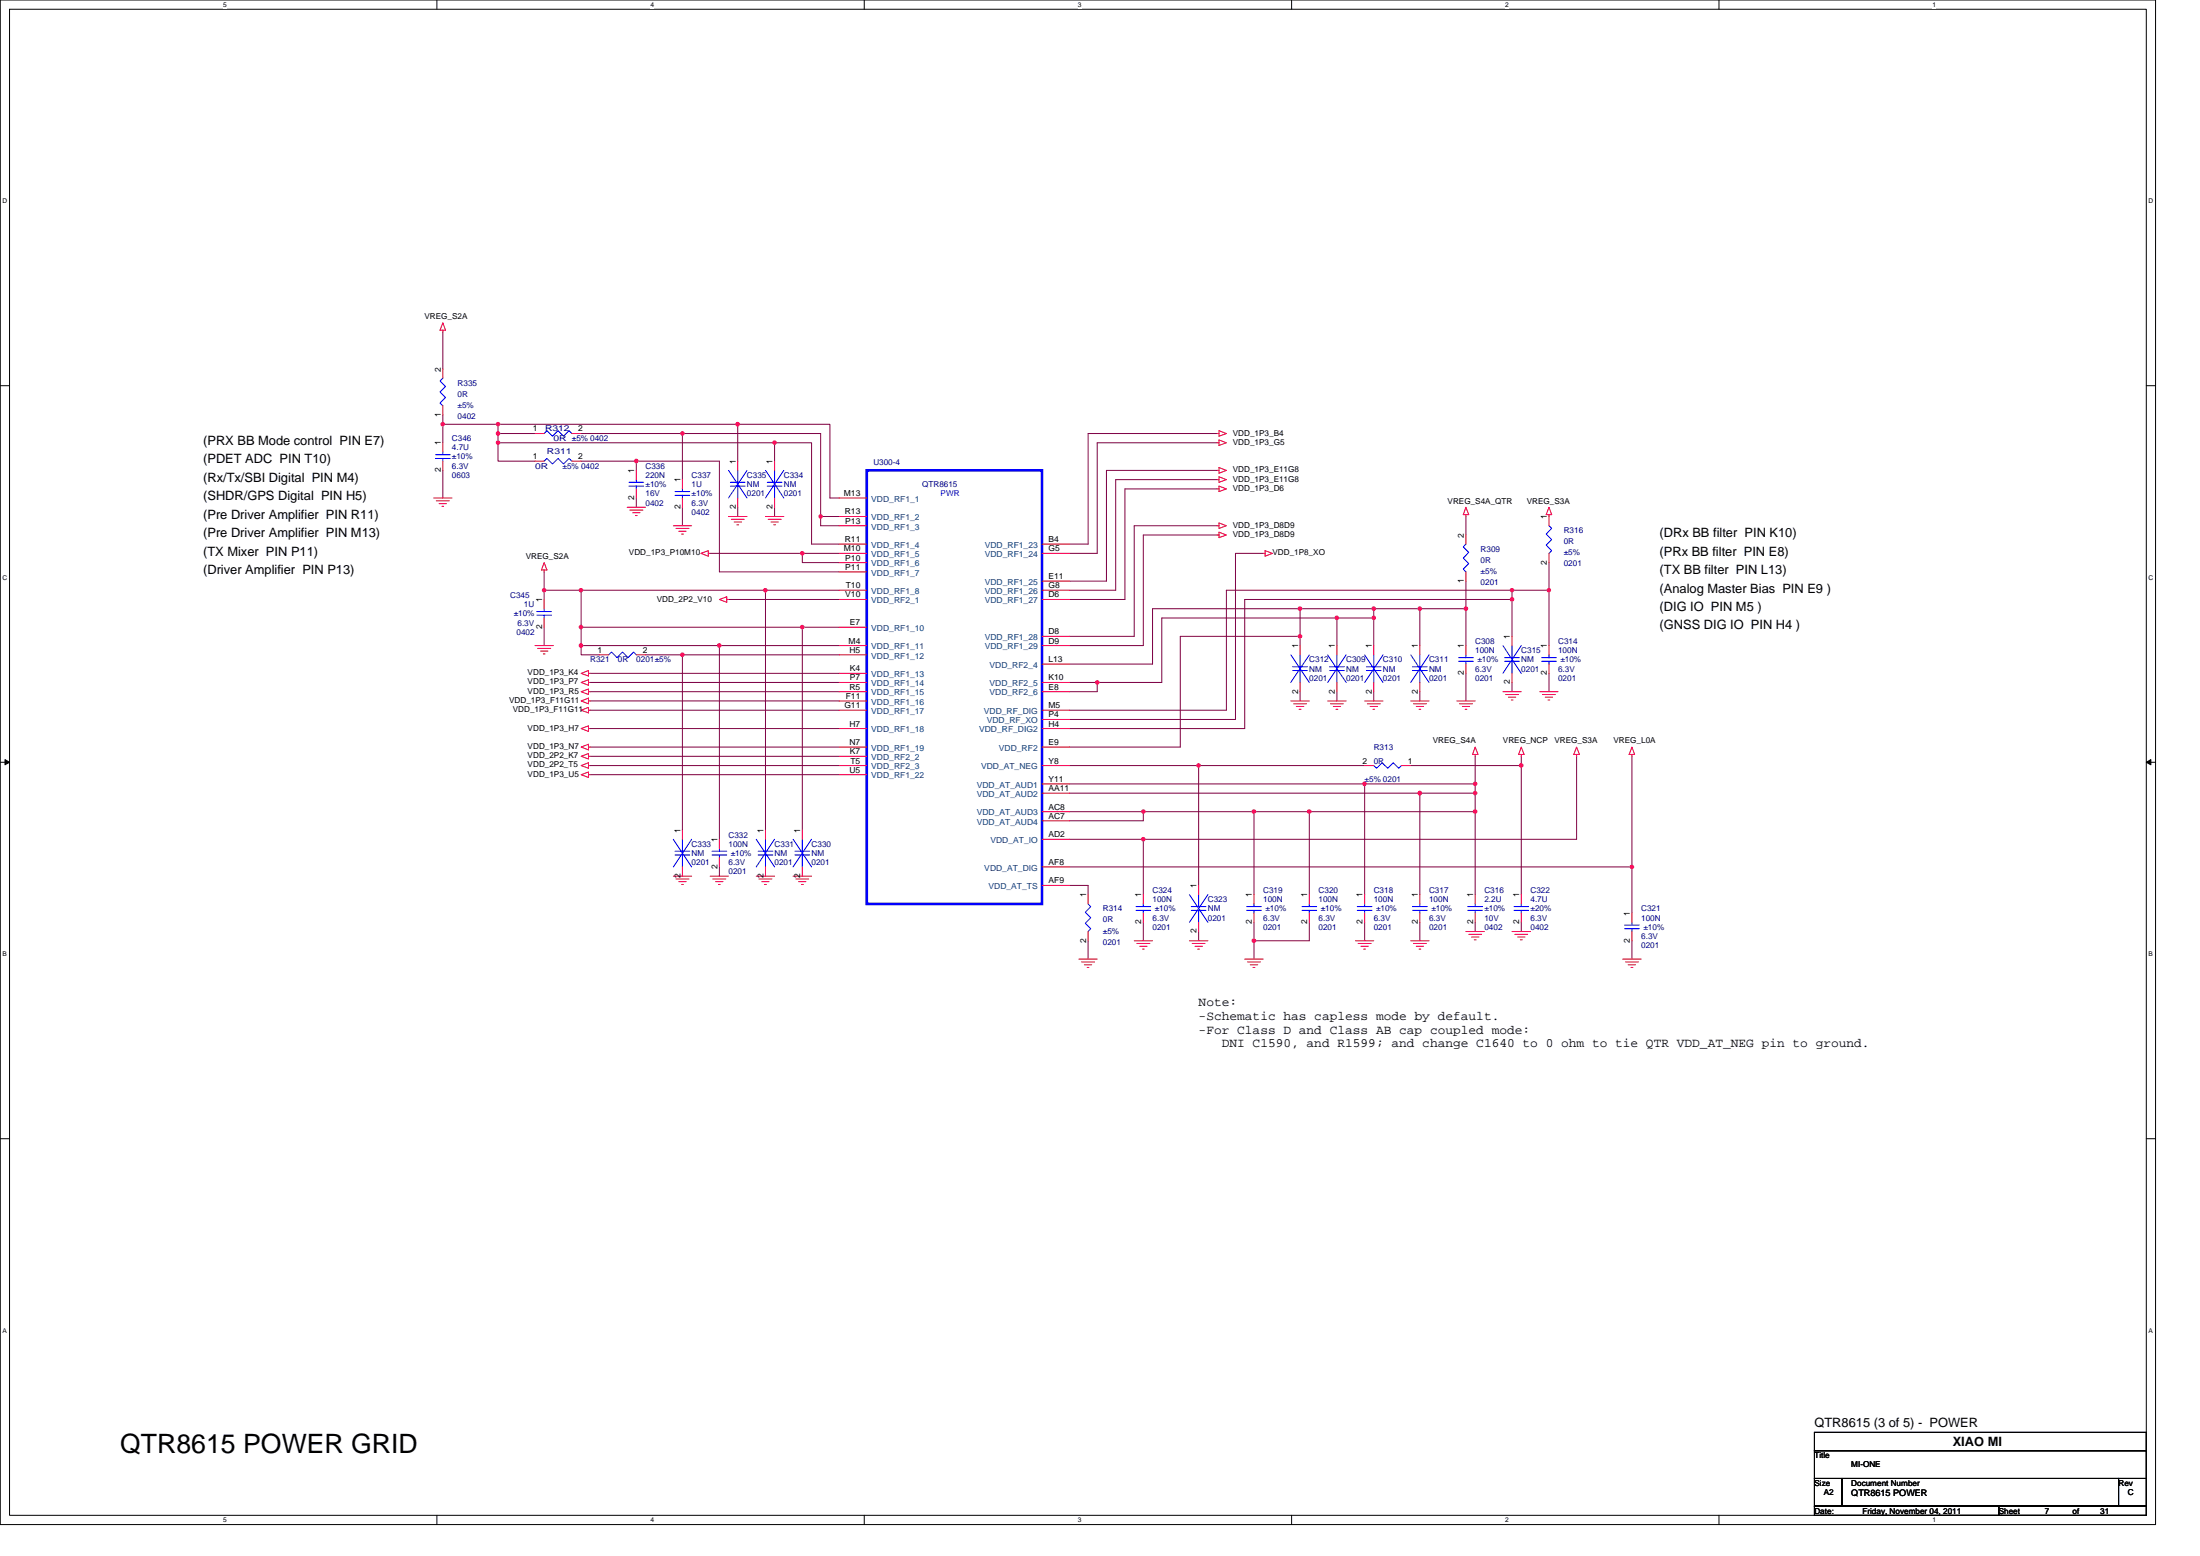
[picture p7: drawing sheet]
<svg xmlns="http://www.w3.org/2000/svg" width="297mm" height="210mm" viewBox="0 0 297 210" stroke-linecap="round" stroke-linejoin="round" font-family="sans-serif">
<path d="M0 0h291v205.7h-291zM1.3 1.2h288.5v203.3h-288.5z" fill="none" stroke="#000" stroke-width=".14"/>
<g fill="#fff">
<path d="M30.1 .1h.5v1h-.5z"/>
<path d="M30.1 204.6h.5v1h-.5z"/>
</g>
<path d="M59 0v1.2M59 204.5v1.2" fill="none" stroke="#000" stroke-width=".14"/>
<g fill="#fff">
<path d="M87.8 .1h.5v1h-.5z"/>
<path d="M87.8 204.6h.5v1h-.5z"/>
</g>
<path d="M116.7 0v1.2M116.7 204.5v1.2" fill="none" stroke="#000" stroke-width=".14"/>
<g fill="#fff">
<path d="M145.5 .1h.5v1h-.5z"/>
<path d="M145.5 204.6h.5v1h-.5z"/>
</g>
<path d="M174.4 0v1.2M174.4 204.5v1.2" fill="none" stroke="#000" stroke-width=".14"/>
<g fill="#fff">
<path d="M203.2 .1h.5v1h-.5z"/>
<path d="M203.2 204.6h.5v1h-.5z"/>
</g>
<path d="M232.1 0v1.2M232.1 204.5v1.2" fill="none" stroke="#000" stroke-width=".14"/>
<g fill="#fff">
<path d="M260.9 .1h.5v1h-.5z"/>
<path d="M260.9 204.6h.5v1h-.5z"/>
<path d="M.4 26.6h.6v1h-.6z"/>
<path d="M290.1 26.6h.6v1h-.6z"/>
<path d="M.4 77.4h.6v1h-.6z"/>
<path d="M290.1 77.4h.6v1h-.6z"/>
</g>
<path d="M0 52h1.3M289.8 52h1.2" fill="none" stroke="#000" stroke-width=".14"/>
<g fill="#fff">
<path d="M.4 128.3h.5v1h-.5z"/>
<path d="M290.1 128.3h.6v1h-.6z"/>
</g>
<path d="M0 102.9h1.3M289.8 102.9h1.2" fill="none" stroke="#000" stroke-width=".14"/>
<path d="M.7 102.5l.6 .4-.6 .3zM289.8 102.9l.6-.4v.7z" fill="#000" stroke="#000" stroke-width=".14"/>
<g fill="#fff">
<path d="M.4 179.1h.5v1h-.5z"/>
<path d="M290.1 179.1h.6v1h-.6z"/>
</g>
<path d="M0 153.7h1.3M289.8 153.7h1.2M245 199.5h3.7v3.7h-3.7zM245 193.3h44.8v2.5h-44.8zM245 195.8h44.8v3.7h-44.8zM248.7 199.5h37.3v3.7h-37.3zM286 199.5h3.8v3.7h-3.8zM245 203.2h24.9v1.3h-24.9zM269.9 203.2h19.9v1.3h-19.9z" fill="none" stroke="#000" stroke-width=".14"/>
<g fill="none" stroke="#800040" stroke-width=".14">
<path d="M59.8 57.3h7.4M59.8 57.3v2.5M59.8 44.8v5M59.8 56v1.3M67.2 57.3v1.2M67.2 59.8h37.4M67.2 58.5v1.3M67.2 58.5h5M67.2 59.8v2.4h5M67.2 57.3h32.4M78.5 58.5h13.6M92.1 58.5v6.2"/>
<path d="M92.1 58.5h18.7v11.2M99.6 57.3h12.5v9.9h1.2M99.6 57.3v4.9M104.6 59.8v2.4M104.6 59.8h5v13.6h3.7M164.3 58.5h-17.4v14.9h-2.5M164.3 59.8h-16.2v14.9h-3.7M59.8 63.5v3.7M73.5 79.7h5v8.7h2.4M73.5 79.7v1.2M73.5 77.2v2.5M78.5 62.2h7.4"/>
<path d="M78.5 79.7h24.9M85.9 67.2v1.3M85.9 62.2v1.3M85.9 62.2h11.2v15h16.2M92.1 68.5v2.5M95.9 74.7h12.4M99.6 68.5v1.2M103.4 79.7h9.9M103.4 79.7v32.3M104.6 68.5v1.2M108.3 74.7v1.2h5M108.3 74.7h5"/>
<path d="M110.8 69.7h2.5M110.8 69.7v1.3h2.5M164.3 63.5h-14.9v14.9h-5M164.3 64.7h-13.7v15h-6.2M164.3 66h-12.4v14.9h-7.5M164.3 71h-11.2v14.9h-8.7M164.3 72.2h-9.9v14.9h-10M170.6 74.7h-3.8v22.4h-22.4M197.9 69.7v2.5M197.9 78.4v3.7M204.1 79.7h5M209.1 75.9v3.8"/>
<path d="M209.1 79.7v7.4M73.5 84.6v2.5M78.5 84.6h29.8M78.5 87.1h18.6M79.7 90.9h33.6M79.7 92.1h33.6M79.7 93.3h33.6M79.7 94.6h33.6M79.7 95.8h33.6M79.7 98.3h33.6M87.2 88.4h4.9M92.1 88.4h21.2"/>
<path d="M92.1 88.4v23.6M97.1 87.1h16.2M97.1 87.1v26.2M98.4 80.9h14.9M108.3 84.6v27.4M108.3 84.6h5M144.4 92.1h3.7M148.1 92.1v1.2h-3.7M175.5 93.3v1.3M175.5 85.9v-3.8h-19.9v7.5h-11.2M175.5 87.1v-1.2h-16.1v14.9h-15M175.5 82.1h10"/>
<path d="M180.5 83.4v3.7M180.5 93.3v1.3M180.5 83.4h-23.6v8.7h-8.8M180.5 83.4h5M185.5 83.4v3.7M185.5 93.3v1.3M185.5 82.1v1.3M185.5 82.1h6.2M191.7 82.1v5M191.7 93.3v1.3M191.7 82.1h6.2M197.9 82.1v5"/>
<path d="M197.9 90.9v3.7M204.1 80.9v-1.2h-38.5v16.1h-21.2M204.1 80.9h-36v17.4h-23.7M204.1 92.1v1.2M204.1 80.9v5M209.1 90.9v2.4M79.7 100.8h33.6M79.7 102.1h33.6M79.7 103.3h33.6M79.7 104.5h33.6M97.1 117v1.2M144.4 109.5h10v1.3h-10"/>
<path d="M144.4 119.5h2.5v1.2M144.4 117h75.9M144.4 103.3h17.4M144.4 113.3h10M144.4 107h47.3M144.4 105.8h39.9M154.4 113.3v7.4M154.4 109.5h14.9M161.8 103.3v16.2M161.8 103.3h22.5M169.3 109.5h7.5M169.3 109.5v11.2"/>
<path d="M176.8 109.5h22.4M176.8 109.5v11.2M184.3 105.8h14.9M184.3 105.8v14.9M190.5 103.3h14.9M191.7 107h7.5M191.7 107v13.7M199.2 105.8v1.2M199.2 107v2.5M199.2 102.1v3.7M199.2 109.5v11.2M205.4 102.1v1.2"/>
<path d="M205.4 103.3v17.4M212.9 102.1v11.2h-58.5M220.3 117v6.2M220.3 102.1v14.9M146.9 127v2.4M154.4 124.5v2.5M161.8 125.7v1.3M169.3 124.5v2.5M169.3 127v2.4M176.8 124.5v2.5h-7.5M184.3 124.5v2.5M191.7 124.5v2.5"/>
<path d="M199.2 124.5v1.2M205.4 124.5v1.2M220.3 127v2.4"/>
</g>
<g fill="#f0f" stroke="#f0f" stroke-width=".14">
<circle cx="148.1" cy="92.1" r=".23"/>
<circle cx="154.4" cy="113.2" r=".24"/>
<circle cx="220.3" cy="117" r=".24"/>
<circle cx="110.8" cy="69.7" r=".24"/>
<circle cx="169.3" cy="126.9" r=".24"/>
<circle cx="191.7" cy="107" r=".24"/>
<circle cx="154.4" cy="109.5" r=".23"/>
<circle cx="169.3" cy="109.5" r=".24"/>
<circle cx="205.4" cy="103.3" r=".24"/>
<circle cx="161.8" cy="103.3" r=".24"/>
<circle cx="199.2" cy="105.8" r=".24"/>
<circle cx="184.2" cy="105.8" r=".24"/>
<circle cx="199.2" cy="107" r=".24"/>
<circle cx="199.2" cy="109.5" r=".24"/>
<circle cx="176.8" cy="109.5" r=".24"/>
<circle cx="197.9" cy="82.1" r=".24"/>
<circle cx="185.5" cy="83.4" r=".24"/>
<circle cx="180.5" cy="83.4" r=".24"/>
<circle cx="191.7" cy="82.1" r=".24"/>
<circle cx="185.5" cy="82.1" r=".24"/>
<circle cx="175.5" cy="85.9" r=".24"/>
<circle cx="204.1" cy="80.9" r=".24"/>
<circle cx="175.5" cy="82.1" r=".24"/>
<circle cx="209.1" cy="79.7" r=".23"/>
<circle cx="204.1" cy="79.7" r=".23"/>
<circle cx="108.3" cy="84.6" r=".24"/>
<circle cx="103.3" cy="79.7" r=".23"/>
<circle cx="97.1" cy="87.1" r=".24"/>
<circle cx="92.1" cy="88.4" r=".24"/>
<circle cx="104.6" cy="59.7" r=".23"/>
<circle cx="78.4" cy="84.6" r=".23"/>
<circle cx="78.4" cy="79.7" r=".23"/>
<circle cx="78.4" cy="87.1" r=".24"/>
<circle cx="73.5" cy="79.7" r=".23"/>
<circle cx="85.9" cy="62.2" r=".24"/>
<circle cx="92.1" cy="58.5" r=".24"/>
<circle cx="67.2" cy="58.5" r=".24"/>
<circle cx="99.6" cy="57.2" r=".24"/>
<circle cx="67.2" cy="59.7" r=".23"/>
<circle cx="67.2" cy="57.2" r=".24"/>
<circle cx="59.8" cy="57.2" r=".24"/>
<circle cx="108.3" cy="74.7" r=".24"/>
</g>
<g fill="none" stroke="#f00" stroke-width=".14">
<path d="M59.8 43.6l.4 1h-.8zM59.8 44.6v.2M59.8 54.8v1.2M59.8 49.8v1.2M59.8 59.8v1.2M72.2 58.5h1.3M77.2 58.5h1.3M164.3 58.5h.3M164.3 59.8h.3M164.6 58.1l1 .4-1 .4zM164.6 59.4l1 .4-1 .3zM58.5 67.2h2.5"/>
<path d="M58.9 67.6h1.8M59.3 68h1M59.7 68.3h.2M59.8 62.2v1.3M72.2 62.2h1.3M73.5 75.9l.3 1h-.7zM73.5 76.9v.3M77.2 62.2h1.3M84.7 68.5h2.5M85 68.8h1.8M85.4 69.2h1M85.8 69.6h.2"/>
<path d="M85.9 63.5v1.2M85.9 66v1.2M90.9 71h2.5M91.3 71.3h1.7M91.6 71.7h1M92 72.1h.3M92.1 64.7v1.3M92.1 67.2v1.3M94.6 74.7l1-.4v.8zM95.6 74.7h.3M98.4 69.7h2.5M98.7 70.1h1.8"/>
<path d="M99.1 70.4h1M99.5 70.8h.2M99.6 62.2v1.3M99.6 67.2v1.3M103.4 69.7h2.4M103.7 70.1h1.8M104.1 70.4h1M104.5 70.8h.2M104.6 62.2v1.3M104.6 67.2v1.3M113.3 67.2h3.7M113.3 69.7h3.7"/>
<path d="M113.3 71h3.7M113.3 73.4h3.7M113.3 74.7h3.7M113.3 75.9h3.7M113.3 77.2h3.7M113.3 79.7h3.7M140.7 73.4h3.7M140.7 74.7h3.7M140.7 78.4h3.7M140.7 79.7h3.7M164.3 63.5h.3M164.3 64.7h.3"/>
<path d="M164.3 66h.3M164.3 71h.3M164.3 72.2h.3M164.6 63.1l1 .4-1 .4zM164.6 64.3l1 .4-1 .4zM164.6 65.6l1 .4-1 .3zM164.6 70.6l1 .4-1 .3zM164.6 71.8l1 .4-1 .4zM170.6 74.7h.2M170.8 74.3l1 .4-1 .4zM197.9 68.5l.4 .9h-.7zM197.9 69.4v.3"/>
<path d="M197.9 77.2v1.2M197.9 72.2v1.2M209.1 68.5l.4 .9h-.7zM209.1 69.4v1.6M209.1 74.7v1.2M72.2 87.1h2.5M72.6 87.5h1.8M73 87.9h1M73.4 88.2h.2M73.5 80.9v1.2M73.5 83.4v1.2M78.5 90.9l1-.4v.7z"/>
<path d="M78.5 92.1l1-.4v.8zM78.5 93.3l1-.3v.7zM78.5 94.6l1-.4v.8zM78.5 95.8l1-.3v.7zM78.5 98.3l1-.3v.7zM79.5 90.9h.2M79.5 92.1h.2M79.5 93.3h.2M79.5 94.6h.2M79.5 95.8h.2M79.5 98.3h.2M80.9 88.4h1.3"/>
<path d="M85.9 88.4h1.3M97.1 80.9l1-.4v.8zM98.1 80.9h.3M113.3 80.9h3.7M113.3 84.6h3.7M113.3 87.1h3.7M113.3 88.4h3.7M113.3 90.9h3.7M113.3 92.1h3.7M113.3 93.3h3.7M113.3 94.6h3.7M113.3 95.8h3.7"/>
<path d="M113.3 98.3h3.7M140.7 80.9h3.7M140.7 85.9h3.7M140.7 87.1h3.7M140.7 89.6h3.7M140.7 92.1h3.7M140.7 93.3h3.7M140.7 95.8h3.7M140.7 97.1h3.7M140.7 98.3h3.7M174.3 94.6h2.5M174.7 95h1.7"/>
<path d="M175 95.3h1M175.4 95.7h.3M175.5 87.1v1.3M175.5 92.1v1.2M179.3 94.6h2.5M179.6 95h1.8M180 95.3h1M180.4 95.7h.2M180.5 87.1v1.3M180.5 92.1v1.2M184.3 94.6h2.4M184.6 95h1.8"/>
<path d="M185 95.3h1M185.4 95.7h.2M185.5 87.1v1.3M185.5 92.1v1.2M190.5 94.6h2.5M190.8 95h1.8M191.2 95.3h1M191.6 95.7h.2M191.7 87.1v1.3M191.7 92.1v1.2M196.7 94.6h2.5M197.1 95h1.7"/>
<path d="M197.4 95.3h1M197.8 95.7h.3M197.9 87.1v1.3M197.9 89.6v1.3M202.9 93.3h2.5M203.3 93.7h1.7M203.7 94.1h1M204 94.5h.3M204.1 85.9v1.2M204.1 90.9v1.2M207.9 93.3h2.5M208.3 93.7h1.7"/>
<path d="M208.6 94.1h1M209 94.5h.3M209.1 87.1v1.3M209.1 89.6v1.3M78.5 100.8l1-.4v.8zM78.5 102.1l1-.4v.7zM78.5 103.3l1-.4v.8zM78.5 104.5l1-.3v.7zM79.5 100.8h.2M79.5 102.1h.2M79.5 103.3h.2M79.5 104.5h.2"/>
<path d="M90.9 118.2h2.5M91.3 118.6h1.7M91.6 119h1M92 119.4h.3M92.1 112v1.3M92.1 117v1.2M95.9 118.2h2.5M96.2 118.6h1.8M96.6 119h1M97 119.4h.2M97.1 113.3v1.2M97.1 115.8v1.2"/>
<path d="M102.1 118.2h2.5M102.5 118.6h1.7M102.8 119h1M103.2 119.4h.3M103.4 112v1.3M103.4 117v1.2M107.1 118.2h2.5M107.5 118.6h1.7M107.8 119h1M108.2 119.4h.3M108.3 112v1.3M108.3 117v1.2"/>
<path d="M113.3 100.8h3.7M113.3 102.1h3.7M113.3 103.3h3.7M113.3 104.5h3.7M140.7 100.8h3.7M140.7 103.3h3.7M140.7 105.8h3.7M140.7 107h3.7M140.7 109.5h3.7M140.7 110.8h3.7M140.7 113.3h3.7M140.7 117h3.7"/>
<path d="M140.7 119.5h3.7M161.8 119.5v1.2M184.3 103.3h1.2M189.2 103.3h1.3M199.2 101.8v.3M199.2 100.8l.4 1h-.8zM205.4 100.8l.4 1h-.8zM205.4 101.8v.3M212.9 100.8l.4 1h-.8zM212.9 101.8v.3M220.3 100.8l.4 1h-.7zM220.3 101.8v.3"/>
<path d="M145.7 129.4h2.4M146 129.8h1.8M146.4 130.2h1M146.8 130.6h.2M146.9 120.7v1.3M146.9 125.7v1.3M153.1 127h2.5M153.5 127.3h1.8M153.9 127.7h1M154.3 128.1h.2M154.4 120.7v1.3M154.4 123.2v1.3"/>
<path d="M160.6 127h2.5M161 127.3h1.7M161.4 127.7h.9M161.7 128.1h.3M161.8 124.5v1.2M168.1 129.4h2.5M168.4 129.8h1.8M168.8 130.2h1M169.2 130.6h.2M169.3 120.7v1.3M169.3 123.2v1.3M176.8 120.7v1.3"/>
<path d="M176.8 123.2v1.3M183 127h2.5M183.4 127.3h1.7M183.7 127.7h1M184.1 128.1h.3M184.3 120.7v1.3M184.3 123.2v1.3M190.5 127h2.5M190.8 127.3h1.8M191.2 127.7h1M191.6 128.1h.2M191.7 120.7v1.3"/>
<path d="M191.7 123.2v1.3M197.9 125.7h2.5M198.3 126.1h1.7M198.7 126.4h1M199 126.8h.3M199.2 120.7v1.3M199.2 123.2v1.3M204.1 125.7h2.5M204.5 126.1h1.8M204.9 126.4h1M205.3 126.8h.2M205.4 120.7v1.3"/>
<path d="M205.4 123.2v1.3M219.1 129.4h2.5M219.5 129.8h1.7M219.8 130.2h1M220.2 130.6h.3M220.3 123.2v1.3M220.3 125.7v1.3"/>
</g>
<g fill="none" stroke="#00f" stroke-width=".14">
<path d="M59.8 51l-.4 .4 .8 .8-.8 .7 .8 .7-.8 .8 .4 .4M73.5 58.5l.3-.4 .8 .8 .8-.8 .7 .8 .7-.8 .4 .4M58.8 61.4h2M58.8 61.9h2M59.8 61v.4M59.8 61.9v.3M73.5 62.2l.3-.3 .8 .7 .8-.7 .7 .7 .7-.7 .4 .3M84.9 65.1h2M84.9 65.6h2M85.9 64.7v.4M85.9 65.6v.4M91.1 66.3h2"/>
<path d="M91.1 66.8h2M92.1 66v.3M92.1 66.8v.4M98.4 63.5l2.5 3.7M98.6 65.1h2M98.6 65.6h2M99.6 63.5v1.6M99.6 65.6v1.6M100.9 63.5l-2.5 3.7M103.4 63.5l2.4 3.7M103.6 65.1h2M103.6 65.6h2"/>
<path d="M104.6 63.5v1.6M104.6 65.6v1.6M105.8 63.5l-2.4 3.7M197.9 73.4l-.3 .4 .7 .7-.7 .8 .7 .8-.7 .7 .3 .4M209.1 71l.4 .3-.7 .8 .7 .7-.7 .8 .7 .7-.4 .4M72.5 82.5h2M72.5 83h2M73.5 82.1v.4M73.5 83v.4M82.2 88.4l.4-.4 .7 .8 .7-.8 .8 .8 .8-.8 .3 .4M174.3 88.4l2.5 3.7M174.5 90h2"/>
<path d="M174.5 90.5h2M175.5 88.4v1.6M175.5 90.5v1.6M176.8 88.4l-2.5 3.7M179.3 88.4l2.5 3.7M179.5 90h2M179.5 90.5h2M180.5 88.4v1.6M180.5 90.5v1.6M181.8 88.4l-2.5 3.7M184.3 88.4l2.4 3.7M184.5 90h2"/>
<path d="M184.5 90.5h2M185.5 88.4v1.6M185.5 90.5v1.6M186.7 88.4l-2.4 3.7M190.5 88.4l2.5 3.7M190.7 90h2M190.7 90.5h2M191.7 88.4v1.6M191.7 90.5v1.6M193 88.4l-2.5 3.7M196.9 88.8h2M196.9 89.2h2"/>
<path d="M197.9 88.4v.4M197.9 89.2v.4M202.9 87.1l2.5 3.8M203.2 88.8h1.9M203.2 89.2h1.9M204.1 87.1v1.7M204.1 89.2v1.7M205.4 87.1l-2.5 3.8M208.1 88.8h2M208.1 89.2h2M209.1 88.4v.4M209.1 89.2v.4"/>
<path d="M90.9 113.3l2.5 3.7M91.1 114.9h2M91.1 115.4h2M92.1 113.3v1.6M92.1 115.4v1.6M93.4 113.3l-2.5 3.7M96.1 114.9h2M96.1 115.4h2M97.1 114.5v.4M97.1 115.4v.4M102.1 113.3l2.5 3.7M102.4 114.9h1.9"/>
<path d="M102.4 115.4h1.9M103.4 113.3v1.6M103.4 115.4v1.6M104.6 113.3l-2.5 3.7M107.1 113.3l2.5 3.7M107.3 114.9h2M107.3 115.4h2M108.3 113.3v1.6M108.3 115.4v1.6M109.6 113.3l-2.5 3.7M185.5 103.3l.4 .4 .7-.8 .8 .8 .7-.8 .7 .8 .4-.4M146.9 122l.4 .3-.8 .8 .8 .7-.8 .8 .8 .7-.4 .4"/>
<path d="M153.4 122.3h2M153.4 122.9h2M154.4 122v.3M154.4 122.9v.3M160.6 120.7l2.5 3.8M160.8 122.3h2M160.8 122.9h2M161.8 120.7v1.6M161.8 122.9v1.6M163.1 120.7l-2.5 3.8M168.3 122.3h2M168.3 122.9h2"/>
<path d="M169.3 122v.3M169.3 122.9v.3M175.8 122.3h2M175.8 122.9h2M176.8 122v.3M176.8 122.9v.3M183.3 122.3h1.9M183.3 122.9h1.9M184.3 122v.3M184.3 122.9v.3M190.7 122.3h2M190.7 122.9h2"/>
<path d="M191.7 122v.3M191.7 122.9v.3M198.2 122.3h2M198.2 122.9h2M199.2 122v.3M199.2 122.9v.3M204.4 122.3h2M204.4 122.9h2M205.4 122v.3M205.4 122.9v.3M219.3 124.8h2M219.3 125.3h2"/>
<path d="M220.3 124.5v.3M220.3 125.3v.4"/>
</g>
<path d="M117 63.5h23.7v58.5h-23.7z" fill="none" stroke="#00f" stroke-width=".36"/>
<text font-size="3.6" x="16.2" y="196.1">QTR8615 POWER GRID</text>
<g font-size="1.7">
<text x="27.4" y="60">(PRX BB Mode control PIN E7)</text>
<text x="27.4" y="62.5">(PDET ADC PIN T10)</text>
<text x="27.4" y="65">(Rx/Tx/SBI Digital PIN M4)</text>
<text x="27.4" y="67.5">(SHDR/GPS Digital PIN H5)</text>
<text x="27.4" y="70">(Pre Driver Amplifier PIN R11)</text>
<text x="27.4" y="72.5">(Pre Driver Amplifier PIN M13)</text>
<text x="27.4" y="75">(TX Mixer PIN P11)</text>
<text x="27.4" y="77.5">(Driver Amplifier PIN P13)</text>
<text x="224.1" y="75">(PRx BB filter PIN E8)</text>
<text x="224.1" y="72.5">(DRx BB filter PIN K10)</text>
<text x="224.1" y="77.5">(TX BB filter PIN L13)</text>
<text x="224.1" y="80">(Analog Master Bias PIN E9 )</text>
<text x="224.1" y="82.4">(DIG IO PIN M5 )</text>
<text x="224.1" y="84.9">(GNSS DIG IO PIN H4 )</text>
<text x="161.8" y="135.8">Note:</text>
<text x="161.8" y="137.6">-Schematic has capless mode by default.</text>
<text x="161.8" y="139.5">-For Class D and Class AB cap coupled mode:</text>
<text x="165" y="141.3">DNI C1590, and R1599; and change C1640 to 0 ohm to tie QTR VDD_AT_NEG pin to ground.</text>
<text x="245" y="192.6">QTR8615 (3 of 5) - POWER</text>
<text x="263.6" y="195.2">XIAO MI</text>
</g>
<text font-size="1.2" x="250" y="201.9">QTR8615 POWER</text>
<g font-size="1.1">
<text x="57.3" y="43.1">VREG_S2A</text>
<text x="59.5" y="50.2" transform="rotate(-90 59.5 50.2)">2</text>
<text x="59.5" y="56.3" transform="rotate(-90 59.5 56.3)">1</text>
<text x="72" y="58.2">1</text>
<text x="78.1" y="58.2">2</text>
<text x="166.5" y="58.8">VDD_1P3_B4</text>
<text x="59.5" y="63.7" transform="rotate(-90 59.5 63.7)">2</text>
<text x="59.5" y="60.1" transform="rotate(-90 59.5 60.1)">1</text>
<text x="72" y="62">1</text>
<text x="78.1" y="62">2</text>
<text x="85.6" y="63.9" transform="rotate(-90 85.6 63.9)">1</text>
<text x="91.9" y="65.1" transform="rotate(-90 91.9 65.1)">1</text>
<text x="99.3" y="62.6" transform="rotate(-90 99.3 62.6)">1</text>
<text x="104.3" y="62.6" transform="rotate(-90 104.3 62.6)">1</text>
<text x="166.5" y="60">VDD_1P3_G5</text>
<text x="166.5" y="63.8">VDD_1P3_E11G8</text>
<text x="166.5" y="65">VDD_1P3_E11G8</text>
<text x="85.6" y="67.5" transform="rotate(-90 85.6 67.5)">2</text>
<text x="91.9" y="68.7" transform="rotate(-90 91.9 68.7)">2</text>
<text x="99.3" y="68.7" transform="rotate(-90 99.3 68.7)">2</text>
<text x="104.3" y="68.7" transform="rotate(-90 104.3 68.7)">2</text>
<text x="113.9" y="66.9">M13</text>
<text x="114.1" y="69.4">R13</text>
<text x="114.1" y="70.7">P13</text>
<text x="166.5" y="66.2">VDD_1P3_D6</text>
<text x="166.5" y="71.2">VDD_1P3_D8D9</text>
<text x="195.4" y="68">VREG_S4A_QTR</text>
<text x="206.1" y="68">VREG_S3A</text>
<text x="208.9" y="70.1" transform="rotate(-90 208.9 70.1)">1</text>
<text x="71" y="75.4">VREG_S2A</text>
<text x="84.9" y="75">VDD_1P3_P10M10</text>
<text x="113.9" y="74.4">M10</text>
<text x="114.1" y="73.2">R11</text>
<text x="114.1" y="75.6">P10</text>
<text x="114.1" y="76.9">P11</text>
<text x="141.6" y="73.2">B4</text>
<text x="141.6" y="74.4">G5</text>
<text x="166.5" y="72.5">VDD_1P3_D8D9</text>
<text x="171.8" y="75">VDD_1P8_XO</text>
<text x="197.7" y="72.6" transform="rotate(-90 197.7 72.6)">2</text>
<text x="208.9" y="76.2" transform="rotate(-90 208.9 76.2)">2</text>
<text x="73.2" y="81.3" transform="rotate(-90 73.2 81.3)">1</text>
<text x="88.7" y="81.2">VDD_2P2_V10</text>
<text x="114.1" y="80.6">V10</text>
<text x="114.2" y="79.4">T10</text>
<text x="141.6" y="78.1">E11</text>
<text x="141.6" y="79.4">G8</text>
<text x="141.6" y="80.6">D6</text>
<text x="197.7" y="78.7" transform="rotate(-90 197.7 78.7)">1</text>
<text x="73.2" y="84.9" transform="rotate(-90 73.2 84.9)">2</text>
<text x="80.7" y="88.1">1</text>
<text x="86.8" y="88.1">2</text>
<text x="114.6" y="86.8">M4</text>
<text x="114.7" y="88.1">H5</text>
<text x="114.8" y="84.4">E7</text>
<text x="141.6" y="85.6">D8</text>
<text x="141.6" y="86.8">D9</text>
<text x="141.6" y="89.3">L13</text>
<text x="175.3" y="87.5" transform="rotate(-90 175.3 87.5)">1</text>
<text x="180.2" y="87.5" transform="rotate(-90 180.2 87.5)">1</text>
<text x="185.2" y="87.5" transform="rotate(-90 185.2 87.5)">1</text>
<text x="191.4" y="87.5" transform="rotate(-90 191.4 87.5)">1</text>
<text x="197.7" y="87.5" transform="rotate(-90 197.7 87.5)">1</text>
<text x="203.9" y="86.3" transform="rotate(-90 203.9 86.3)">1</text>
<text x="208.9" y="87.5" transform="rotate(-90 208.9 87.5)">1</text>
<text x="68.7" y="94.9">VDD_1P3_F11G11</text>
<text x="71.2" y="91.1">VDD_1P3_K4</text>
<text x="71.2" y="92.4">VDD_1P3_P7</text>
<text x="71.2" y="93.6">VDD_1P3_R5</text>
<text x="114" y="95.6">G11</text>
<text x="114.2" y="94.3">F11</text>
<text x="114.7" y="93.1">R5</text>
<text x="114.8" y="90.6">K4</text>
<text x="114.8" y="91.8">P7</text>
<text x="141.6" y="95.6">M5</text>
<text x="141.6" y="91.8">K10</text>
<text x="141.6" y="93.1">E8</text>
<text x="175.3" y="93.6" transform="rotate(-90 175.3 93.6)">2</text>
<text x="180.2" y="93.6" transform="rotate(-90 180.2 93.6)">2</text>
<text x="185.2" y="93.6" transform="rotate(-90 185.2 93.6)">2</text>
<text x="191.4" y="93.6" transform="rotate(-90 191.4 93.6)">2</text>
<text x="197.7" y="91.1" transform="rotate(-90 197.7 91.1)">2</text>
<text x="203.9" y="92.4" transform="rotate(-90 203.9 92.4)">2</text>
<text x="208.9" y="91.1" transform="rotate(-90 208.9 91.1)">2</text>
<text x="69.2" y="96.1">VDD_1P3_F11G11</text>
<text x="71.2" y="98.6">VDD_1P3_H7</text>
<text x="71.2" y="101.1">VDD_1P3_N7</text>
<text x="114.7" y="98">H7</text>
<text x="114.7" y="100.5">N7</text>
<text x="114.8" y="101.8">K7</text>
<text x="141.6" y="100.5">E9</text>
<text x="141.6" y="98">H4</text>
<text x="141.6" y="96.8">P4</text>
<text x="193.5" y="100.3">VREG_S4A</text>
<text x="202.9" y="100.3">VREG_NCP</text>
<text x="209.9" y="100.3">VREG_S3A</text>
<text x="217.8" y="100.3">VREG_L0A</text>
<text x="71.2" y="102.3">VDD_2P2_K7</text>
<text x="71.2" y="103.6">VDD_2P2_T5</text>
<text x="71.2" y="104.8">VDD_1P3_U5</text>
<text x="114.7" y="104.3">U5</text>
<text x="114.8" y="103">T5</text>
<text x="141.6" y="103">Y8</text>
<text x="141.6" y="105.5">Y11</text>
<text x="141.6" y="106.8">AA11</text>
<text x="184" y="103">2</text>
<text x="190.1" y="103">1</text>
<text x="91.9" y="112.4" transform="rotate(-90 91.9 112.4)">1</text>
<text x="96.9" y="113.6" transform="rotate(-90 96.9 113.6)">1</text>
<text x="103.1" y="112.4" transform="rotate(-90 103.1 112.4)">1</text>
<text x="108.1" y="112.4" transform="rotate(-90 108.1 112.4)">1</text>
<text x="141.6" y="109.3">AC8</text>
<text x="141.6" y="110.5">AC7</text>
<text x="141.6" y="113">AD2</text>
<text x="91.9" y="118.5" transform="rotate(-90 91.9 118.5)">2</text>
<text x="96.9" y="117.3" transform="rotate(-90 96.9 117.3)">2</text>
<text x="103.1" y="118.5" transform="rotate(-90 103.1 118.5)">2</text>
<text x="108.1" y="118.5" transform="rotate(-90 108.1 118.5)">2</text>
<text x="141.6" y="119.2">AF9</text>
<text x="141.6" y="116.7">AF8</text>
<text x="161.6" y="119.9" transform="rotate(-90 161.6 119.9)">1</text>
<text x="146.6" y="121.1" transform="rotate(-90 146.6 121.1)">1</text>
<text x="154.1" y="124.7" transform="rotate(-90 154.1 124.7)">2</text>
<text x="154.1" y="121.1" transform="rotate(-90 154.1 121.1)">1</text>
<text x="161.6" y="126" transform="rotate(-90 161.6 126)">2</text>
<text x="169" y="124.7" transform="rotate(-90 169 124.7)">2</text>
<text x="169" y="121.1" transform="rotate(-90 169 121.1)">1</text>
<text x="176.5" y="124.7" transform="rotate(-90 176.5 124.7)">2</text>
<text x="176.5" y="121.1" transform="rotate(-90 176.5 121.1)">1</text>
<text x="184" y="124.7" transform="rotate(-90 184 124.7)">2</text>
<text x="184" y="121.1" transform="rotate(-90 184 121.1)">1</text>
<text x="191.4" y="124.7" transform="rotate(-90 191.4 124.7)">2</text>
<text x="191.4" y="121.1" transform="rotate(-90 191.4 121.1)">1</text>
<text x="198.9" y="124.7" transform="rotate(-90 198.9 124.7)">2</text>
<text x="198.9" y="121.1" transform="rotate(-90 198.9 121.1)">1</text>
<text x="205.1" y="124.7" transform="rotate(-90 205.1 124.7)">2</text>
<text x="205.1" y="121.1" transform="rotate(-90 205.1 121.1)">1</text>
<text x="220.1" y="123.6" transform="rotate(-90 220.1 123.6)">1</text>
<text x="146.6" y="127.2" transform="rotate(-90 146.6 127.2)">2</text>
<text x="220.1" y="127.2" transform="rotate(-90 220.1 127.2)">2</text>
<text x="245" y="196.8">Title</text>
<text x="245" y="200.5">Size</text>
<text x="246.2" y="201.8">A2</text>
<text x="250" y="200.5">Document Number</text>
<text x="250" y="198">MI-ONE</text>
<text x="286" y="200.5">Rev</text>
<text x="287.3" y="201.8">C</text>
<text x="245" y="204.3">Date:</text>
<text x="251.5" y="204.3">Friday, November 04, 2011</text>
<text x="269.9" y="204.3">Sheet</text>
<text x="276.1" y="204.3">7</text>
<text x="279.8" y="204.3">of</text>
<text x="283.6" y="204.3">31</text>
</g>
<g font-size="1.1" fill="#000080">
<text x="61.8" y="52">R335</text>
<text x="61.8" y="53.6">0R</text>
<text x="61" y="59.5">C346</text>
<text x="61.8" y="55">±5%</text>
<text x="61.8" y="56.5">0402</text>
<text x="73.6" y="58.1">R312</text>
<text x="74.7" y="59.5">0R ±5% 0402</text>
<text x="61" y="60.8">4.7U</text>
<text x="61" y="63.2">6.3V</text>
<text x="61" y="62">±10%</text>
<text x="61" y="64.5">0603</text>
<text x="72.2" y="63.2">0R</text>
<text x="73.8" y="61.3">R311</text>
<text x="76" y="63.2">±5% 0402</text>
<text x="87.2" y="63.2">C336</text>
<text x="87.2" y="64.5">220N</text>
<text x="87.2" y="65.7">±10%</text>
<text x="93.4" y="64.5">C337</text>
<text x="93.4" y="65.7">1U</text>
<text x="100.9" y="64.5">C335</text>
<text x="100.9" y="65.7">NM</text>
<text x="105.8" y="64.5">C334</text>
<text x="105.8" y="65.7">NM</text>
<text x="117.9" y="62.8">U300-4</text>
<text x="124.5" y="65.7">QTR8615</text>
<text x="87.2" y="67">16V</text>
<text x="87.2" y="68.2">0402</text>
<text x="93.4" y="68.2">6.3V</text>
<text x="93.4" y="67">±10%</text>
<text x="93.4" y="69.5">0402</text>
<text x="100.9" y="67">0201</text>
<text x="105.8" y="67">0201</text>
<text x="211.1" y="72">R316</text>
<text x="199.9" y="74.4">R309</text>
<text x="199.9" y="75.9">0R</text>
<text x="199.9" y="77.4">±5%</text>
<text x="211.1" y="73.4">0R</text>
<text x="211.1" y="75">±5%</text>
<text x="211.1" y="76.4">0201</text>
<text x="68.9" y="80.7">C345</text>
<text x="69.4" y="83.2">±10%</text>
<text x="70.7" y="81.9">1U</text>
<text x="199.9" y="78.9">0201</text>
<text x="69.7" y="85.7">0402</text>
<text x="69.9" y="84.4">6.3V</text>
<text x="79.7" y="89.4">R321</text>
<text x="83.4" y="89.4">0R</text>
<text x="85.9" y="89.4">0201±5%</text>
<text x="176.8" y="89.4">C312</text>
<text x="181.8" y="89.4">C309</text>
<text x="186.7" y="89.4">C310</text>
<text x="193" y="89.4">C311</text>
<text x="199.2" y="86.9">C308</text>
<text x="199.2" y="88.1">100N</text>
<text x="199.5" y="89.4">±10%</text>
<text x="205.4" y="88.1">C315</text>
<text x="205.4" y="89.4">NM</text>
<text x="210.4" y="86.9">C314</text>
<text x="210.4" y="88.1">100N</text>
<text x="210.7" y="89.4">±10%</text>
<text x="176.8" y="90.6">NM</text>
<text x="176.8" y="91.9">0201</text>
<text x="181.8" y="90.6">NM</text>
<text x="181.8" y="91.9">0201</text>
<text x="186.7" y="90.6">NM</text>
<text x="186.7" y="91.9">0201</text>
<text x="193" y="90.6">NM</text>
<text x="193" y="91.9">0201</text>
<text x="199.2" y="91.9">0201</text>
<text x="199.2" y="90.6">6.3V</text>
<text x="205.4" y="90.6">0201</text>
<text x="210.4" y="90.6">6.3V</text>
<text x="210.4" y="91.9">0201</text>
<text x="185.5" y="101.2">R313</text>
<text x="184.3" y="105.6">±5% 0201</text>
<text x="185.5" y="103.1">0R</text>
<text x="98.4" y="113">C332</text>
<text x="93.4" y="114.3">C333</text>
<text x="93.4" y="115.5">NM</text>
<text x="93.4" y="116.8">0201</text>
<text x="98.4" y="114.3">100N</text>
<text x="98.4" y="116.8">6.3V</text>
<text x="98.4" y="118">0201</text>
<text x="98.7" y="115.5">±10%</text>
<text x="104.6" y="114.3">C331</text>
<text x="104.6" y="115.5">NM</text>
<text x="104.6" y="116.8">0201</text>
<text x="109.6" y="114.3">C330</text>
<text x="109.6" y="115.5">NM</text>
<text x="109.6" y="116.8">0201</text>
<text x="148.9" y="123">R314</text>
<text x="148.9" y="124.5">0R</text>
<text x="148.9" y="126">±5%</text>
<text x="155.6" y="120.5">C324</text>
<text x="155.6" y="121.8">100N</text>
<text x="155.6" y="124.2">6.3V</text>
<text x="155.6" y="125.5">0201</text>
<text x="155.9" y="123">±10%</text>
<text x="163.1" y="121.8">C323</text>
<text x="163.1" y="123">NM</text>
<text x="163.1" y="124.2">0201</text>
<text x="170.6" y="120.5">C319</text>
<text x="170.6" y="121.8">100N</text>
<text x="170.6" y="124.2">6.3V</text>
<text x="170.6" y="125.5">0201</text>
<text x="170.9" y="123">±10%</text>
<text x="178" y="120.5">C320</text>
<text x="178" y="121.8">100N</text>
<text x="178" y="124.2">6.3V</text>
<text x="178" y="125.5">0201</text>
<text x="178.3" y="123">±10%</text>
<text x="185.5" y="120.5">C318</text>
<text x="185.5" y="121.8">100N</text>
<text x="185.5" y="124.2">6.3V</text>
<text x="185.5" y="125.5">0201</text>
<text x="185.8" y="123">±10%</text>
<text x="193" y="120.5">C317</text>
<text x="193" y="121.8">100N</text>
<text x="193" y="124.2">6.3V</text>
<text x="193" y="125.5">0201</text>
<text x="193.3" y="123">±10%</text>
<text x="200.4" y="120.5">C316</text>
<text x="200.4" y="121.8">2.2U</text>
<text x="200.4" y="124.2">10V</text>
<text x="200.4" y="123">±10%</text>
<text x="200.4" y="125.5">0402</text>
<text x="206.6" y="120.5">C322</text>
<text x="206.6" y="121.8">4.7U</text>
<text x="206.6" y="125.5">0402</text>
<text x="206.6" y="124.2">6.3V</text>
<text x="206.6" y="123">±20%</text>
<text x="221.6" y="123">C321</text>
<text x="221.6" y="124.2">100N</text>
<text x="221.9" y="125.5">±10%</text>
<text x="148.9" y="127.5">0201</text>
<text x="221.6" y="126.7">6.3V</text>
<text x="221.6" y="128">0201</text>
</g>
<g font-size="1.1" fill="#004080">
<text x="117.6" y="67.7">VDD_RF1_1</text>
<text x="117.6" y="70.2">VDD_RF1_2</text>
<text x="117.6" y="71.5">VDD_RF1_3</text>
<text x="117.6" y="73.9">VDD_RF1_4</text>
<text x="117.6" y="75.2">VDD_RF1_5</text>
<text x="117.6" y="76.4">VDD_RF1_6</text>
<text x="117.6" y="77.7">VDD_RF1_7</text>
<text x="133" y="73.9">VDD_RF1_23</text>
<text x="133" y="75.2">VDD_RF1_24</text>
<text x="117.6" y="80.2">VDD_RF1_8</text>
<text x="117.6" y="81.4">VDD_RF2_1</text>
<text x="133" y="78.9">VDD_RF1_25</text>
<text x="133" y="80.2">VDD_RF1_26</text>
<text x="133" y="81.4">VDD_RF1_27</text>
<text x="117.6" y="85.2">VDD_RF1_10</text>
<text x="117.6" y="87.6">VDD_RF1_11</text>
<text x="117.6" y="88.9">VDD_RF1_12</text>
<text x="133" y="86.4">VDD_RF1_28</text>
<text x="133" y="87.6">VDD_RF1_29</text>
<text x="117.6" y="91.4">VDD_RF1_13</text>
<text x="117.6" y="92.6">VDD_RF1_14</text>
<text x="117.6" y="93.9">VDD_RF1_15</text>
<text x="117.6" y="95.1">VDD_RF1_16</text>
<text x="133.6" y="90.1">VDD_RF2_4</text>
<text x="133.6" y="92.6">VDD_RF2_5</text>
<text x="133.6" y="93.9">VDD_RF2_6</text>
<text x="117.6" y="96.4">VDD_RF1_17</text>
<text x="117.6" y="98.8">VDD_RF1_18</text>
<text x="117.6" y="101.3">VDD_RF1_19</text>
<text x="132.2" y="98.8">VDD_RF_DIG2</text>
<text x="132.8" y="96.4">VDD_RF_DIG</text>
<text x="133.2" y="97.6">VDD_RF_XO</text>
<text x="134.9" y="101.3">VDD_RF2</text>
<text x="117.6" y="102.6">VDD_RF2_2</text>
<text x="117.6" y="103.8">VDD_RF2_3</text>
<text x="117.6" y="105.1">VDD_RF1_22</text>
<text x="131.9" y="106.3">VDD_AT_AUD1</text>
<text x="131.9" y="107.5">VDD_AT_AUD2</text>
<text x="132.5" y="103.8">VDD_AT_NEG</text>
<text x="131.9" y="110">VDD_AT_AUD3</text>
<text x="131.9" y="111.3">VDD_AT_AUD4</text>
<text x="133.7" y="113.8">VDD_AT_IO</text>
<text x="132.9" y="117.5">VDD_AT_DIG</text>
<text x="133.5" y="120">VDD_AT_TS</text>
</g>
<text font-size="1.1" fill="#00f" x="127" y="67">PWR</text>
<g font-size=".9">
<text x="30.1" y="1">5</text>
<text x="87.8" y="1">4</text>
<text x="145.5" y="1">3</text>
<text x="203.2" y="1">2</text>
<text x="260.9" y="1">1</text>
<text x=".4" y="27.5">D</text>
<text x="290.1" y="27.5">D</text>
<text x=".4" y="78.3">C</text>
<text x="290.1" y="78.3">C</text>
<text x=".4" y="129.1">B</text>
<text x="290.1" y="129.1">B</text>
<text x=".4" y="179.9">A</text>
<text x="290.1" y="179.9">A</text>
<text x="30.1" y="205.4">5</text>
<text x="87.8" y="205.4">4</text>
<text x="145.5" y="205.4">3</text>
<text x="203.2" y="205.4">2</text>
<text x="260.9" y="205.4">1</text>
</g>
</svg>
